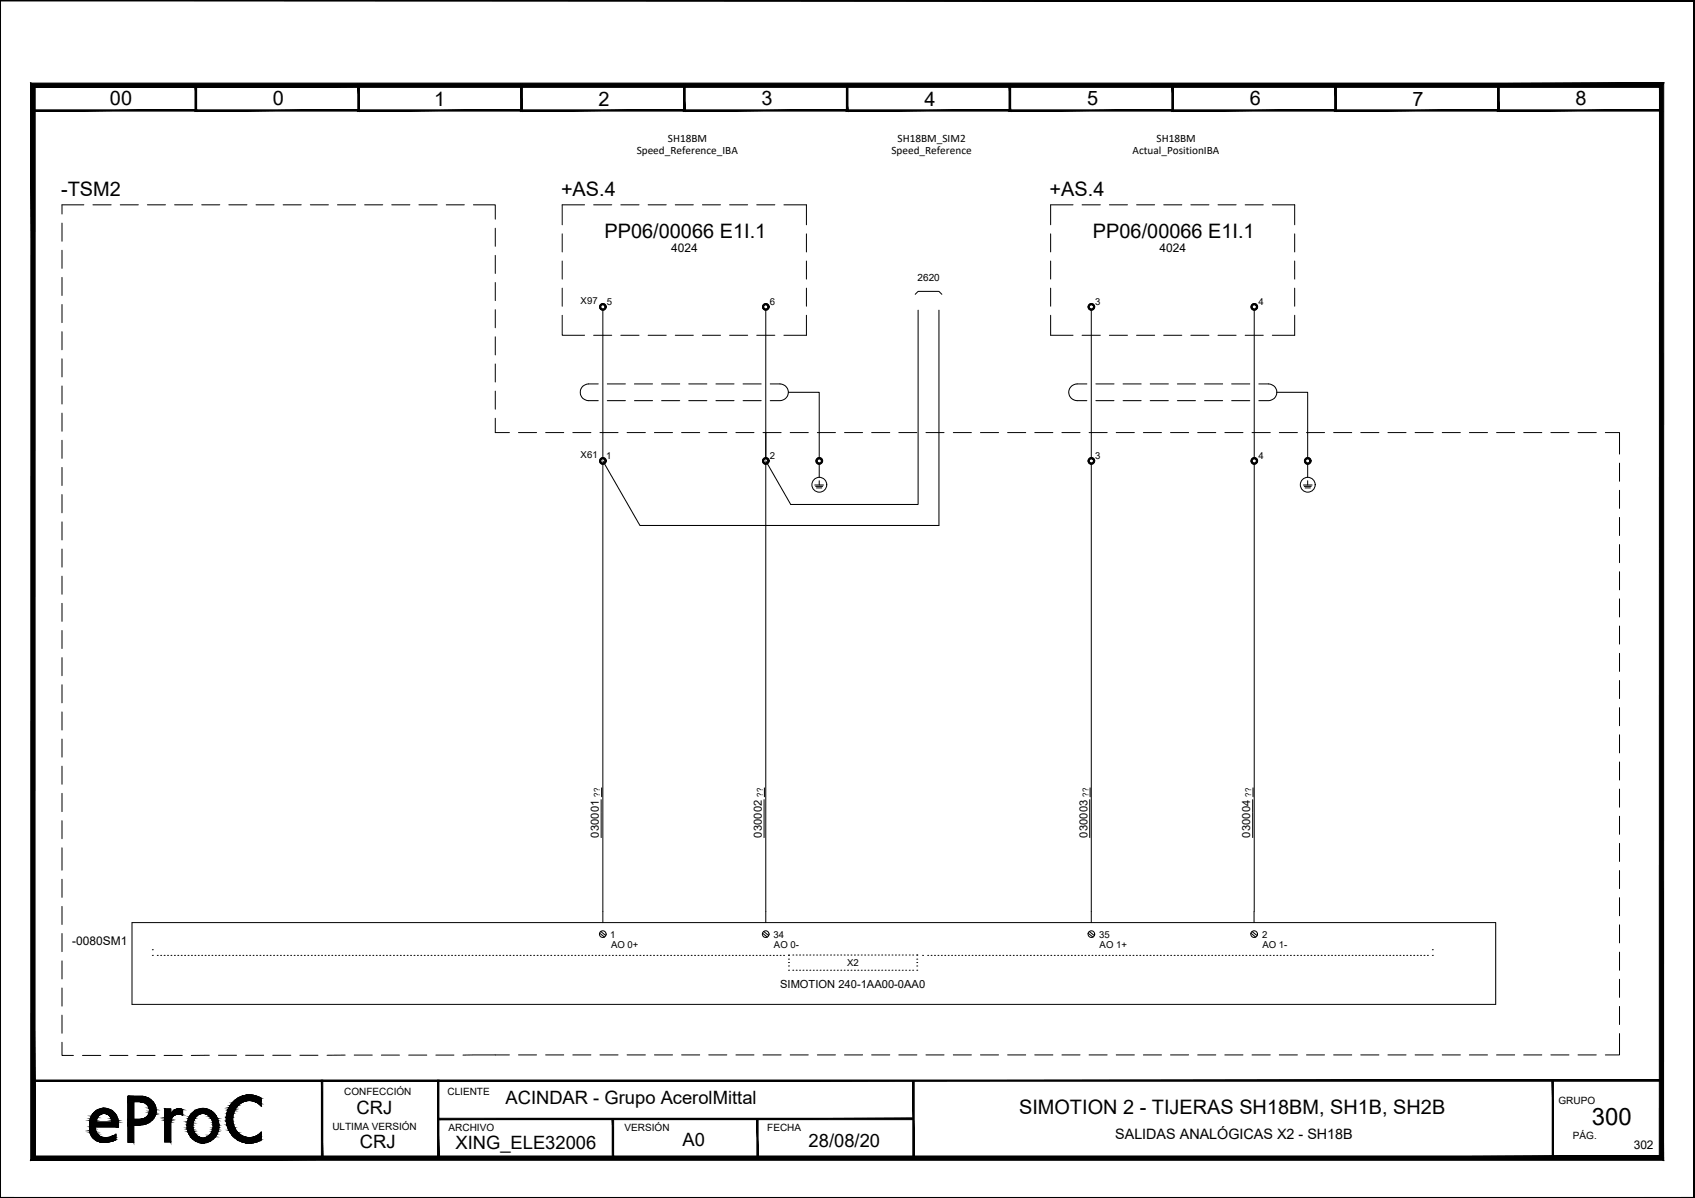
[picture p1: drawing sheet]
<svg xmlns="http://www.w3.org/2000/svg" width="420mm" height="297mm" viewBox="0 0 420 297" stroke-linecap="round" stroke-linejoin="round" font-family="sans-serif">
<!-- layer: eProC - L2 -->
<g fill="#000" stroke="#000" stroke-width=".25">
<path d="M44.1 274.9h.5zM44.9 276.3l.4 .1zM49.6 274.9h1.5zM61 271.6h1.4zM64.1 273.7l.6 .5zM64.1 273.7h.6v.5zM25.7 283.3h.2zM61 283.4h1.4z"/>
<path d="M0 .1v.1h419.8zM0 .1h419.9l-.1 .1z"/>
<path d="M419.8 .2v296.7l.1-296.8zM419.9 .1v296.9l-.1-.1z"/>
<path d="M8 27.5h40.7l-.3-.3zM8 27.5l.3-.3h40.1zM8 20.9v6.6l.3-.3zM8 20.9l.3 .4v5.9zM8 20.9l.3 .4 40.4-.4zM8.3 21.3l40.4-.4-.3 .4zM48.7 20.9l-.3 .4 .3 6.2zM48.4 21.3l.3 6.2-.3-.3z"/>
<path d="M48.4 27.5h40.7l-.3-.3zM48.4 27.5l.3-.3h40.1zM48.4 20.9v6.6l.3-.3zM48.4 20.9l.3 .4v5.9zM48.4 20.9l.3 .4 40.4-.4zM48.7 21.3l40.4-.4-.3 .4zM89.1 20.9l-.3 .4 .3 6.2zM88.8 21.3l.3 6.2-.3-.3z"/>
<path d="M88.7 27.5h40.8l-.4-.3zM88.7 27.5l.4-.3h40zM88.7 20.9v6.6l.4-.3zM88.7 20.9l.4 .4v5.9zM88.7 20.9l.4 .4 40.4-.4zM89.1 21.3l40.4-.4-.4 .4zM129.5 20.9l-.4 .4 .4 6.2zM129.1 21.3l.4 6.2-.4-.3z"/>
<path d="M129.1 27.5h40.7l-.3-.3zM129.1 27.5l.3-.3h40.1zM129.1 20.9v6.6l.3-.3zM129.1 20.9l.3 .4v5.9zM129.1 20.9l.3 .4 40.4-.4zM129.4 21.3l40.4-.4-.3 .4zM169.8 20.9l-.3 .4 .3 6.2zM169.5 21.3l.3 6.2-.3-.3z"/>
<path d="M169.5 27.5h40.6l-.3-.3zM169.5 27.5l.3-.3h40zM169.5 20.9v6.6l.3-.3zM169.5 20.9l.3 .4v5.9zM169.5 20.9l.3 .4 40.3-.4zM169.8 21.3l40.3-.4-.3 .4zM210.1 20.9l-.3 .4 .3 6.2zM209.8 21.3l.3 6.2-.3-.3z"/>
<path d="M209.8 27.5h40.7l-.3-.3zM209.8 27.5l.3-.3h40.1zM209.8 20.9v6.6l.3-.3zM209.8 20.9l.3 .4v5.9zM209.8 20.9l.3 .4 40.4-.4zM210.1 21.3l40.4-.4-.3 .4zM250.5 20.9l-.3 .4 .3 6.2zM250.2 21.3l.3 6.2-.3-.3z"/>
<path d="M250.1 27.5h40.8l-.4-.3zM250.1 27.5l.4-.3h40zM250.1 20.9v6.6l.4-.3zM250.1 20.9l.4 .4v5.9zM250.1 20.9l.4 .4 40.4-.4zM250.5 21.3l40.4-.4-.4 .4zM290.9 20.9l-.4 .4 .4 6.2zM290.5 21.3l.4 6.2-.4-.3z"/>
<path d="M290.5 27.5h40.8l-.4-.3zM290.5 27.5l.4-.3h40zM290.5 20.9v6.6l.4-.3zM290.5 20.9l.4 .4v5.9zM290.5 20.9l.4 .4 40.4-.4zM290.9 21.3l40.4-.4-.4 .4zM331.3 20.9l-.4 .4 .4 6.2zM330.9 21.3l.4 6.2-.4-.3z"/>
<path d="M330.9 27.5h40.7l-.3-.3zM330.9 27.5l.3-.3h40.1zM330.9 20.9v6.6l.3-.3zM330.9 20.9l.3 .4v5.9zM330.9 20.9l.3 .4 40.4-.4zM331.2 21.3l40.4-.4-.3 .4zM371.6 20.9l-.3 .4 .3 6.2zM371.3 21.3l.3 6.2-.3-.3z"/>
<path d="M371.2 27.5h40.7l-.3-.3zM371.2 27.5l.4-.3h40zM371.2 20.9v6.6l.4-.3zM371.2 20.9l.4 .4v5.9zM371.2 20.9l.4 .4 40.3-.4zM371.6 21.3l40.3-.4-.3 .4zM411.9 20.9l-.3 .4 .3 6.2zM411.6 21.3l.3 6.2-.3-.3z"/>
<path d="M8.2 267.8v.3l403.6-.3zM8.2 268.1l403.6-.3v.3z"/>
<path d="M22.2 279.4l1.4 .5v-.5zM22.2 279.4l1.4 .5h-1.4z"/>
<path d="M22.2 279.9l1.5 .2-.1-.2zM22.2 279.9l1.5 .2h-1.5z"/>
<path d="M22.3 277.8l1.6 .1zM22.3 277.8l1.6 .1z"/>
<path d="M22.3 277.9l1.6 .3v-.3zM22.3 277.9l1.6 .3h-1.7z"/>
<path d="M22.4 277.4l1.5 .4 .1-.4zM22.4 277.4l1.5 .4h-1.6z"/>
<path d="M22.4 277.2l1.6 .2 .1-.2zM22.4 277.2l1.6 .2h-1.6z"/>
<path d="M22.5 277.1h1.6zM22.5 277.1l1.6 .1z"/>
<path d="M22.6 276.8l1.5 .3 .2-.3zM22.6 276.8l1.5 .3h-1.6z"/>
<path d="M22.7 276.5l1.6 .3 .3-.3zM22.7 276.5l1.6 .3h-1.7z"/>
<path d="M22.8 276.5h1.8zM22.8 276.5h1.8z"/>
<path d="M22.9 276.3l1.7 .2 .3-.2zM22.9 276.3l1.7 .2h-1.8z"/>
<path d="M23 276.2l1.9 .1 .4-.1zM23 276.2l1.9 .1h-2z"/>
<path d="M23.1 276.1h2.5zM23.1 276.1l2.2 .1z"/>
<path d="M25.4 274.8l1.4 .1zM24.8 274.9l.6-.1 1.4 .1z"/>
<path d="M24.8 274.9l2.6 .3-.6-.3zM24.2 275.2l.6-.3 2.6 .3z"/>
<path d="M24.2 275.2l3.7 .3-.5-.3zM23.6 275.5l.6-.3 3.7 .3z"/>
<path d="M23.6 275.5l4.8 .5-.5-.5zM23.6 275.5l4.8 .5h-5.2z"/>
<path d="M23.2 276l5.3 .1zM23.2 276l5.3 .1z"/>
<path d="M26 276.1l2.5 .1zM26 276.1l2.5 .1z"/>
<path d="M26.3 276.2l2.4 .1zM26.3 276.2l2.4 .1z"/>
<path d="M26.7 276.3l2.1 .2-.1-.2zM26.7 276.3l2.1 .2h-1.8z"/>
<path d="M27 276.5h1.8zM27 276.5h1.8z"/>
<path d="M27 276.5l1.9 .3-.1-.3zM27 276.5l1.9 .3h-1.7z"/>
<path d="M27.2 276.8l1.9 .3-.2-.3zM27.2 276.8l1.9 .3h-1.7z"/>
<path d="M27.4 277.1l1.7 .1zM27.4 277.1l1.7 .1z"/>
<path d="M27.5 277.2l1.7 .2-.1-.2zM27.5 277.2l1.7 .2h-1.6z"/>
<path d="M27.6 277.4l1.7 .4-.1-.4zM27.6 277.4l1.7 .4h-1.6z"/>
<path d="M27.7 277.8l1.6 .1zM27.7 277.8l1.6 .1z"/>
<path d="M27.7 277.9l1.6 .3v-.3zM27.7 277.9l1.6 .3h-1.6z"/>
<path d="M22.2 278.2l7.2 .4-.1-.4zM22.2 278.2l7.2 .4h-7.2z"/>
<path d="M22.2 278.6l7.2 .8v-.8zM22.2 278.6l7.2 .8h-7.2z"/>
<path d="M31.7 273.2l1.4 4.3v-4.3zM31.7 273.2l1.4 4.3h-1.4z"/>
<path d="M31.7 278.9l1.4 .1zM31.7 278.9l1.4 .1z"/>
<path d="M31.7 279l1.4 4.2v-4.2zM31.7 279l1.4 4.2h-1.4z"/>
<path d="M31.7 271.8l4.5 .2-.8-.2zM31.7 271.8l4.5 .2h-4.5z"/>
<path d="M31.7 278.8h3.9zM31.7 278.8l3.1 .1z"/>
<path d="M31.7 272l5.1 .3-.6-.3zM31.7 272l5.1 .3h-5.1z"/>
<path d="M31.7 278.6l3.9 .2 .7-.2zM31.7 278.6l3.9 .2h-3.9z"/>
<path d="M31.7 272.3l5.8 .4-.7-.4zM31.7 272.3l5.8 .4h-5.8z"/>
<path d="M31.7 278.3l4.6 .3 .7-.3zM31.7 278.3l4.6 .3h-4.6z"/>
<path d="M31.7 272.7l6.2 .5-.4-.5zM31.7 272.7l6.2 .5h-6.2z"/>
<path d="M31.7 277.8l5.3 .5 .6-.5zM31.7 277.8l5.3 .5h-5.3z"/>
<path d="M31.7 277.5l5.9 .3 .2-.3zM31.7 277.5l5.9 .3h-5.9z"/>
<path d="M34.7 273.2h3.2zM34.7 273.2h3.2z"/>
<path d="M35.1 273.2l2.9 .1zM35.1 273.2l2.9 .1z"/>
<path d="M35.1 277.5h2.8zM34.7 277.5h3.1z"/>
<path d="M35.4 273.3h2.6zM35.4 273.3h2.6z"/>
<path d="M35.5 277.4h2.5zM35.1 277.5h2.8z"/>
<path d="M35.5 273.3l2.6 .2-.1-.2zM35.5 273.3l2.6 .2h-2.2z"/>
<path d="M35.9 273.5l2.4 .3-.2-.3zM35.9 273.5l2.4 .3h-2z"/>
<path d="M35.8 277.3l2.2 .1 .1-.1zM35.5 277.4l.3-.1 2.2 .1z"/>
<path d="M35.9 277.2h2.2zM35.8 277.3h2.3z"/>
<path d="M36.3 273.8l2.1 .1zM36.3 273.8l2.1 .1z"/>
<path d="M36.3 277l1.8 .2 .2-.2zM35.9 277.2l.4-.2 1.8 .2z"/>
<path d="M36.4 273.9l2 .2v-.2zM36.4 273.9l2 .2h-1.8z"/>
<path d="M36.6 274.1l2 .3-.2-.3zM36.6 274.1l2 .3h-1.8z"/>
<path d="M36.6 276.6l1.8 .1zM36.6 276.6l1.8 .1z"/>
<path d="M36.6 276.7l1.7 .3 .1-.3zM36.6 276.7l1.7 .3h-2z"/>
<path d="M36.8 274.4l1.8 .2v-.2zM36.8 274.4l1.8 .2h-1.7z"/>
<path d="M36.8 276.3l1.6 .3 .2-.3zM36.8 276.3l1.6 .3h-1.8z"/>
<path d="M36.9 274.6l1.8 .2-.1-.2zM36.9 274.6l1.8 .2h-1.7z"/>
<path d="M37 274.8l1.7 .4v-.4zM37 274.8l1.7 .4h-1.7z"/>
<path d="M37 276l1.6 .3 .1-.3zM37 276l1.6 .3h-1.8z"/>
<path d="M37 275.2h1.7zM37 275.2h1.7z"/>
<path d="M37 275.5l1.7 .5v-.5zM37 275.5l1.7 .5h-1.7zM37 276h1.7zM37 276h1.7z"/>
<path d="M37 275.2l1.7 .3v-.3zM37 275.2l1.7 .3h-1.7z"/>
<path d="M40.8 276.3h1.5zM40.8 276.3h1.5z"/>
<path d="M40.8 274.9l1.5 1.4v-1.4zM40.8 274.9l1.5 1.4h-1.5z"/>
<path d="M42.3 276.3h1.5zM42.3 276.3h1.5z"/>
<path d="M40.8 278.2l1.5 5v-5zM40.8 278.2l1.5 5h-1.5z"/>
<path d="M40.8 277.8l1.5 .4 .1-.4zM40.8 277.8l1.5 .4h-1.5z"/>
<path d="M40.8 277.5l1.6 .3 .1-.3zM40.8 277.5l1.6 .3h-1.6z"/>
<path d="M40.8 277.1l1.7 .4 .1-.4zM40.8 277.1l1.7 .4h-1.7z"/>
<path d="M40.8 276.8l1.8 .3 .3-.3zM40.8 276.8l1.8 .3h-1.8z"/>
<path d="M40.8 276.6l2.1 .2 .2-.2zM40.8 276.6l2.1 .2h-2.1z"/>
<path d="M40.8 276.4l2.3 .2 .4-.2zM40.8 276.4l2.3 .2h-2.3z"/>
<path d="M40.8 276.3l2.7 .1 .3-.1zM40.8 276.3l2.7 .1h-2.7z"/>
<path d="M42.4 276.2h1.8zM42.4 276.2l1.4 .1z"/>
<path d="M44.1 274.9l.8 .1zM43.9 275h1z"/>
<path d="M43.9 275h1.1zM43.7 275h1.3z"/>
<path d="M44.9 276.3l.4 .1zM45.1 276.4l.2 .1z"/>
<path d="M43.7 275l1.6 .1zM43.5 275.1h1.8z"/>
<path d="M43.5 275.1l1.8 .1zM43.4 275.2h1.9z"/>
<path d="M43.4 275.2l1.9 .2v-.2zM43.1 275.4l.3-.2 1.9 .2z"/>
<path d="M43.1 275.4l2.2 .2v-.2zM42.8 275.6l.3-.2 2.2 .2z"/>
<path d="M42.8 275.6l2.5 .4v-.4zM42.8 275.6l2.5 .4h-2.8z"/>
<path d="M42.5 276l2.8 .2v-.2zM42.5 276l2.8 .2h-2.9z"/>
<path d="M44.2 276.2l1.1 .1zM44.2 276.2l1.1 .1z"/>
<path d="M44.6 276.3h.7zM44.6 276.3h.7z"/>
<path d="M46.4 278.9l1.4 .1zM46.4 278.9l1.4 .1z"/>
<path d="M46.4 279l1.4 .6v-.6zM46.4 279l1.4 .6h-1.4z"/>
<path d="M46.4 279.6l1.4 .1v-.1zM46.4 279.6l1.4 .1h-1.4z"/>
<path d="M46.4 278.4l1.4 .5v-.5zM46.4 278.4l1.4 .5h-1.4z"/>
<path d="M46.4 279.7l1.5 .4-.1-.4zM46.4 279.7l1.5 .4h-1.4z"/>
<path d="M46.5 278.1l1.3 .3 .1-.3zM46.5 278.1l1.3 .3h-1.4z"/>
<path d="M46.6 277.9l1.3 .2 .1-.2zM46.6 277.9l1.3 .2h-1.4z"/>
<path d="M46.7 277.3l1.6 .1zM46.7 277.3l1.6 .1z"/>
<path d="M46.7 277.4l1.3 .5 .3-.5zM46.7 277.4l1.3 .5h-1.4z"/>
<path d="M46.9 276.9l1.4 .4 .3-.4zM46.9 276.9l1.4 .4h-1.6z"/>
<path d="M47.1 276.6l1.5 .3 .3-.3zM47.1 276.6l1.5 .3h-1.7z"/>
<path d="M47.1 276.5h1.8zM47.1 276.5l1.8 .1z"/>
<path d="M47.3 276.3l1.6 .2 .5-.2zM47.3 276.3l1.6 .2h-1.8z"/>
<path d="M47.5 276.1l1.9 .2 .4-.2zM47.5 276.1l1.9 .2h-2.1z"/>
<path d="M47.5 276.1h2.8zM47.5 276.1h2.3z"/>
<path d="M49.6 274.9l2.2 .2-.7-.2zM48.9 275.1l.7-.2 2.2 .2z"/>
<path d="M48.9 275.1l3.6 .4-.7-.4zM48.2 275.5l.7-.4 3.6 .4z"/>
<path d="M48.2 275.5l4.8 .5-.5-.5zM47.6 276l.6-.5 4.8 .5z"/>
<path d="M47.6 276l5.5 .1zM47.6 276l5.5 .1z"/>
<path d="M50.3 276.1h2.8zM50.3 276.1h2.8z"/>
<path d="M50.8 276.1l2.5 .2-.2-.2zM50.8 276.1l2.5 .2h-2z"/>
<path d="M51.3 276.3l2.2 .2-.2-.2zM51.3 276.3l2.2 .2h-1.8z"/>
<path d="M51.7 276.5l1.9 .1zM51.7 276.5l1.9 .1z"/>
<path d="M51.7 276.6l2 .3-.1-.3zM51.7 276.6l2 .3h-1.6z"/>
<path d="M52.1 276.9l1.8 .4-.2-.4zM52.1 276.9l1.8 .4h-1.5z"/>
<path d="M52.4 277.3l1.5 .1zM52.4 277.3l1.5 .1z"/>
<path d="M52.4 277.4l1.7 .5-.2-.5zM52.4 277.4l1.7 .5h-1.5z"/>
<path d="M52.6 277.9l1.5 .2v-.2zM52.6 277.9l1.5 .2h-1.4z"/>
<path d="M52.7 278.1l1.5 .3-.1-.3zM52.7 278.1l1.5 .3h-1.4z"/>
<path d="M52.8 278.4l1.5 .5-.1-.5zM52.8 278.4l1.5 .5h-1.5z"/>
<path d="M52.8 279.6l1.4 .1v-.1zM52.8 279.6l1.4 .1h-1.4z"/>
<path d="M52.8 279.7l1.3 .4 .1-.4zM52.8 279.7l1.3 .4h-1.4z"/>
<path d="M52.8 278.9l1.5 .1zM52.8 278.9l1.5 .1z"/>
<path d="M52.8 279l1.4 .6 .1-.6zM52.8 279l1.4 .6h-1.4z"/>
<path d="M56 277.1l1.7 .8v-.8zM56 277.1l1.7 .8h-1.7z"/>
<path d="M56 277.9l1.7 .1zM56 277.9l1.7 .1z"/>
<path d="M56 277h1.7zM56 277l1.7 .1z"/>
<path d="M56 278l1.8 .8-.1-.8zM56 278l1.8 .8h-1.6z"/>
<path d="M56.2 276.2l1.5 .8 .1-.8zM56.2 276.2l1.5 .8h-1.7z"/>
<path d="M56.2 278.8l1.7 .2-.1-.2zM56.2 278.8l1.7 .2h-1.7z"/>
<path d="M56.2 276l1.6 .2 .1-.2zM56.2 276l1.6 .2h-1.6z"/>
<path d="M56.2 279l1.9 .6-.2-.6zM56.2 279l1.9 .6h-1.7z"/>
<path d="M56.4 275.4l1.5 .6 .2-.6zM56.4 275.4l1.5 .6h-1.7z"/>
<path d="M56.4 279.6l1.9 .3-.2-.3zM56.4 279.6l1.9 .3h-1.7z"/>
<path d="M56.6 275l1.5 .4 .2-.4zM56.6 275l1.5 .4h-1.7z"/>
<path d="M56.6 279.9l1.9 .4-.2-.4zM56.6 279.9l1.9 .4h-1.7z"/>
<path d="M56.8 274.6l1.5 .4 .2-.4zM56.8 274.6l1.5 .4h-1.7z"/>
<path d="M57 274.2l1.5 .4 .4-.4zM57 274.2l1.5 .4h-1.7z"/>
<path d="M57.1 274.1l1.8 .1 .2-.1zM57.1 274.1l1.8 .1h-1.9z"/>
<path d="M57.5 273.5l1.6 .6 .6-.6zM57.5 273.5l1.6 .6h-2z"/>
<path d="M57.6 273.4l2.1 .1 .3-.1zM57.6 273.4l2.1 .1h-2.2z"/>
<path d="M57.9 273.2l2.1 .2 .4-.2zM57.6 273.4l.3-.2 2.1 .2z"/>
<path d="M58.1 273l2.3 .2 .7-.2zM58.1 273l2.3 .2h-2.5z"/>
<path d="M58.2 272.9h3.7zM58.2 272.9l2.9 .1z"/>
<path d="M61 271.6h1.9zM60.7 271.6h2.2z"/>
<path d="M60.7 271.6l2.8 .2-.6-.2zM60.1 271.8l.6-.2 2.8 .2z"/>
<path d="M60.1 271.8l3.7 .1zM59.8 271.9l.3-.1 3.7 .1z"/>
<path d="M59.8 271.9l4.6 .3-.6-.3zM59.1 272.2l.7-.3 4.6 .3z"/>
<path d="M59.1 272.2l5.6 .1zM58.9 272.3l.2-.1 5.6 .1z"/>
<path d="M58.9 272.3l5.8 .4v-.4zM58.3 272.7l.6-.4 5.8 .4z"/>
<path d="M58.3 272.7l6.4 .2v-.2zM58.3 272.7l6.4 .2h-6.5z"/>
<path d="M61.9 272.9l2.8 .1v-.1zM61.9 272.9l2.8 .1z"/>
<path d="M62.7 273l2 .2v-.2zM62.7 273l2 .2h-1.3z"/>
<path d="M63.4 273.2l1.3 .5v-.5zM63.4 273.2l1.3 .5h-.6z"/>
<path d="M108.6 277.3v.3l117.8-.3zM108.6 277.6l117.8-.3v.3z"/>
<path d="M.1 .1l-.1 296.9 .1-.1zM0 .1h.1l-.1 296.9z"/>
<path d="M8.7 286.6l-1.1 1.1 403.7-1.1zM7.6 287.7l403.7-1.1 1.1 1.1zM411.4 21.7l-.1 264.9 1.1 1.1zM411.4 21.7l1-1.1v267.1zM8.7 21.7h402.7l1-1.1zM7.7 20.6h404.7l-403.7 1.1zM7.7 20.6l1 266v-264.9zM7.7 20.6l1 266-1.1 1.1z"/>
<path d="M22.2 280.1l1.5 .2v-.2zM22.2 280.1l1.5 .2h-1.5z"/>
<path d="M22.2 280.3l1.6 .4-.1-.4zM22.2 280.3l1.6 .4h-1.5z"/>
<path d="M22.3 280.7h1.6zM22.3 280.7h1.6z"/>
<path d="M22.3 280.7l1.8 .4-.2-.4zM22.3 280.7l1.8 .4h-1.7z"/>
<path d="M22.4 281.1l1.8 .1zM22.4 281.1l1.8 .1z"/>
<path d="M22.4 281.2l2 .2-.2-.2zM22.4 281.2l2 .2h-1.8z"/>
<path d="M22.6 281.4l2.1 .3-.3-.3zM22.6 281.4l2.1 .3h-2zM22.7 281.7h2zM22.7 281.7h2z"/>
<path d="M22.7 281.7l2.3 .2-.3-.2zM22.7 281.7l2.3 .2h-2.1z"/>
<path d="M22.9 281.9l2.5 .1zM22.9 281.9l2.5 .1z"/>
<path d="M22.9 282l2.9 .1zM22.9 282l2.9 .1z"/>
<path d="M25.2 283.2h1.3zM25.2 283.2l.7 .1z"/>
<path d="M23 282.1h3.5zM23 282.1h3.5z"/>
<path d="M25.1 283.2h1.7zM25.1 283.2h1.4z"/>
<path d="M24.6 283.1l2.2 .1 .5-.1zM24.6 283.1l2.2 .1z"/>
<path d="M24.3 283h3.5zM24.3 283l3 .1z"/>
<path d="M24 282.9l3.8 .1 .3-.1zM24 282.9l3.8 .1z"/>
<path d="M28.7 281.3v.3zM28 281.6l.7-.3v.3z"/>
<path d="M28 281.6l.7 .3v-.3zM27.3 281.9l.7-.3 .7 .3z"/>
<path d="M27.3 281.9l1.4 .2v-.2zM26.6 282.1l.7-.2 1.4 .2z"/>
<path d="M26.6 282.1h2.1zM26.5 282.1h2.2z"/>
<path d="M23 282.1h5.7zM23 282.1h5.7z"/>
<path d="M23 282.1l5.7 .4v-.4zM23 282.1l5.7 .4h-5.2z"/>
<path d="M23.5 282.5l5.2 .1zM23.5 282.5l5.2 .1z"/>
<path d="M23.6 282.6l4.5 .3 .6-.3zM23.6 282.6l4.5 .3h-4.1z"/>
<path d="M46.5 280.1l1.6 .4-.2-.4zM46.5 280.1l1.6 .4h-1.5z"/>
<path d="M46.6 280.5l1.5 .2zM46.6 280.5l1.5 .2z"/>
<path d="M46.6 280.7l1.8 .4-.3-.4zM46.6 280.7l1.8 .4h-1.6z"/>
<path d="M46.8 281.1l1.8 .2-.2-.2zM46.8 281.1l1.8 .2h-1.7z"/>
<path d="M46.9 281.3l1.8 .2-.1-.2zM46.9 281.3l1.8 .2h-1.7z"/>
<path d="M47 281.5l2.1 .3-.4-.3zM47 281.5l2.1 .3h-1.9z"/>
<path d="M47.2 281.8l2.2 .1zM47.2 281.8l2.2 .1z"/>
<path d="M47.3 281.9l2.3 .2zM47.3 281.9l2.3 .2z"/>
<path d="M47.4 282.1h2.7zM47.4 282.1h2.7z"/>
<path d="M49.2 283.3l1.5 .1 .7-.1zM49.2 283.3l1.5 .1z"/>
<path d="M48.5 282.9l2.9 .4 .7-.4zM48.5 282.9l2.9 .4h-2.2z"/>
<path d="M47.9 282.5l4.2 .4 .6-.4zM47.9 282.5l4.2 .4h-3.6z"/>
<path d="M47.5 282.1l5.2 .4 .4-.4zM47.5 282.1l5.2 .4h-4.8z"/>
<path d="M51 282.1h2.2zM50.5 282.1h2.6z"/>
<path d="M51.2 281.9l2 .2 .1-.2zM51 282.1l.2-.2 2 .2z"/>
<path d="M51.5 281.8h1.9zM51.2 281.9h2.1z"/>
<path d="M51.9 281.5l1.5 .3 .2-.3zM51.5 281.8l.4-.3 1.5 .3z"/>
<path d="M52.1 281.3l1.5 .2 .1-.2zM52.1 281.3l1.5 .2h-1.7z"/>
<path d="M52.2 281.1l1.5 .2 .1-.2zM52.1 281.3l.1-.2 1.5 .2z"/>
<path d="M52.5 280.7l1.3 .4 .2-.4zM52.5 280.7l1.3 .4h-1.6z"/>
<path d="M52.5 280.5l1.5 .2 .1-.2zM52.5 280.5l1.5 .2h-1.5z"/>
<path d="M52.7 280.1l1.4 .4v-.4zM52.7 280.1l1.4 .4h-1.6z"/>
<path d="M56.8 280.3l2.1 .5-.4-.5zM56.8 280.3l2.1 .5h-1.9z"/>
<path d="M57 280.8l2.1 .1zM57 280.8l2.1 .1z"/>
<path d="M57.1 280.9l2.6 .5-.6-.5zM57.1 280.9l2.6 .5h-2.2z"/>
<path d="M57.5 281.4l2.5 .2-.3-.2zM57.5 281.4l2.5 .2h-2.4z"/>
<path d="M57.6 281.6l2.8 .2-.4-.2zM57.6 281.6l2.8 .2h-2.5z"/>
<path d="M57.9 281.8l3.2 .2-.7-.2zM57.9 281.8l3.2 .2h-3z"/>
<path d="M61 283.4h1.2zM61.4 283.4h.8z"/>
<path d="M58.1 282l3.8 .1zM58.1 282l3.8 .1z"/>
<path d="M60.7 283.3h2.2zM60.7 283.3l1.7 .1z"/>
<path d="M60.1 283.2l2.8 .1 .6-.1zM60.1 283.2l2.8 .1h-2.2z"/>
<path d="M59.8 283.1h4zM59.8 283.1l3.7 .1z"/>
<path d="M59.1 282.8l4.7 .3 .6-.3zM59.1 282.8l4.7 .3h-4z"/>
<path d="M64.7 280.8v.5zM64.1 281.3l.6-.5v.5z"/>
<path d="M64.1 281.3l.6 .4v-.4zM63.4 281.7l.7-.4 .6 .4z"/>
<path d="M63.4 281.7l1.3 .3v-.3zM62.7 282l.7-.3 1.3 .3z"/>
<path d="M62.7 282l2 .1zM61.9 282.1h2.8z"/>
<path d="M58.2 282.1l6.5 .2v-.2zM58.2 282.1l6.5 .2h-6.4z"/>
<path d="M58.3 282.3l6.4 .3v-.3zM58.3 282.3l6.4 .3h-5.8z"/>
<path d="M58.9 282.6l5.5 .2 .3-.2zM58.9 282.6l5.5 .2z"/>
<path d="M79.7 267.8v19.2h.3zM79.7 267.8h.3v19.2z"/>
<path d="M108.5 267.8v19.2h.3zM108.5 267.8h.3v19.2z"/>
<path d="M151.8 277.4v9.6h.3zM151.8 277.4h.3v9.6z"/>
<path d="M187.6 277.4v9.6h.3zM187.6 277.4h.3v9.6z"/>
<path d="M226.3 267.9v19.3h.3zM226.3 267.9h.3v19.3z"/>
<path d="M384.8 267.9v19.3h.3zM384.8 267.9h.3v19.3z"/>
<path d="M.1 296.9l419.8 .1-.1-.1zM.1 296.9l419.8 .1h-419.9z"/>
<path d="M0 297h419.9v-.1zM0 296.9h419.9l-419.9 .1z"/>
</g>
<g fill="none" stroke="#000" stroke-width=".25">
<path d="M8.2 27.4h403.6v240.5h-403.6zM15.4 55.3v4.5M20.8 50.8h-5.4v2.3M23 50.8h4.6M29.8 50.8h4.5M36.5 50.8h4.5M43.3 50.8h4.5M50 50.8h4.5M56.7 50.8h4.5M63.5 50.8h4.4M70.2 50.8h4.5M76.9 50.8h4.5"/>
<path d="M83.7 50.8h4.4M90.4 50.8h4.5M97.1 50.8h4.5M103.8 50.8h4.6M110.6 50.8h4.5M117.3 50.8h5.5v3.5M122.8 56.6v4.5M139.4 58v4.5M144.9 50.8h-5.5v4.9M147.2 50.8h4.4M153.9 50.8h4.5M160.7 50.8h4.4"/>
<path d="M167.4 50.8h4.5M174.1 50.8h4.5M180.8 50.8h4.5M187.6 50.8h4.5M194.3 50.8h5.6v4.9M199.9 58v4.5M260.4 58v4.5M266 50.8h-5.6v4.9M268.2 50.8h4.6M275 50.8h4.5M281.7 50.8h4.5M288.5 50.8h4.4"/>
<path d="M295.2 50.8h4.5M301.9 50.8h4.5M308.7 50.8h4.4M315.4 50.8h5.5v4.9M320.9 58v4.5M15.4 62v4.5M15.4 68.8v4.5M15.4 75.5v4.5M122.8 63.3v4.5M122.8 70v4.5M122.8 76.8v4.5M139.4 78.2v4.9h5.5"/>
<path d="M139.4 64.7v4.5M139.4 71.4v4.5M199.9 78.2v4.9h-5.6M199.9 64.7v4.5M199.9 71.4v4.5M260.4 78.2v4.9h5.6M260.4 64.7v4.5M260.4 71.4v4.5M320.9 78.2v4.9h-5.5M320.9 64.7v4.5M320.9 71.4v4.5M15.4 82.2v4.5"/>
<path d="M15.4 89v4.5M15.4 95.7v4.5M122.8 83.5v4.5M122.8 90.2v4.5M122.8 97v4.5M147.2 83.1h4.4M153.9 83.1h4.5M160.7 83.1h4.4M167.4 83.1h4.5M174.1 83.1h4.5M180.8 83.1h4.5M187.6 83.1h4.5"/>
<path d="M268.2 83.1h4.6M275 83.1h4.5M281.7 83.1h4.5M288.5 83.1h4.4M295.2 83.1h4.5M301.9 83.1h4.5M308.7 83.1h4.4M15.4 102.4v4.5M15.4 109.2v4.5M15.4 115.9v4.5M122.8 103.7v3.6h3.5M128.5 107.3h4.5"/>
<path d="M135.3 107.3h4.4M142 107.3h4.5M148.7 107.3h4.5M155.4 107.3h4.6M162.2 107.3h4.5M169 107.3h4.4M175.7 107.3h4.5M182.4 107.3h4.5M189.1 107.3h4.5M195.9 107.3h4.5M202.6 107.3h4.5M203.1 119.2v1.1"/>
<path d="M209.3 107.3h4.5M216.1 107.3h4.5M222.8 107.3h4.5M229.5 107.3h4.5M236.3 107.3h4.5M243 107.3h4.5M249.8 107.3h4.5M256.5 107.3h4.5M263.2 107.3h4.5M270 107.3h4.4M276.7 107.3h4.5M283.4 107.3h4.5"/>
<path d="M290.2 107.3h4.4M296.9 107.3h4.5M303.6 107.3h4.5M310.3 107.3h4.6M317.1 107.3h4.5M323.8 107.3h4.5M324.1 119.2v1.1M330.6 107.3h4.5M337.3 107.3h4.5M344 107.3h4.5M350.8 107.3h4.5M357.5 107.3h4.5"/>
<path d="M364.2 107.3h4.5M371 107.3h4.5M377.7 107.3h4.5M384.4 107.3h4.5M391.2 107.3h4.5M397.9 107.3h3.5v5.3M401.4 114.8v4.5M15.4 122.6v4.6M15.4 129.4v4.5M15.4 136.1v4.5M202 120.3h2.1M202.2 120.6h1.7"/>
<path d="M202.4 121h1.3M323.1 120.3h2.1M323.3 120.6h1.7M323.5 121h1.3M401.4 121.6v4.5M401.4 128.3v4.5M401.4 135v4.5M15.4 142.9v4.4M15.4 149.6v4.5M15.4 156.3v4.5M401.4 141.8v4.4M401.4 148.5v4.5"/>
<path d="M401.4 155.2v4.5M15.4 163.1v4.4M15.4 169.8v4.5M15.4 176.5v4.5M401.4 162v4.5M401.4 168.7v4.5M401.4 175.5v4.4M15.4 183.2v4.5M15.4 190v4.5M15.4 196.7v4.5M401.4 182.2v4.5M401.4 188.9v4.5"/>
<path d="M401.4 195.7v4.4M15.4 210.2v5.6M15.4 203.5v4.5M15.4 218v4.5M401.4 202.4v4.5M401.4 209.1v4.5M401.4 215.8v4.5M15.4 224.7v4.5M15.4 231.5v4.5M15.4 238.2v4.5M32.7 228.8h338.1v20.2h-338.1zM37.8 235.5h.1"/>
<path d="M37.8 236.9h.1M39 236.9h.1M39.8 236.9h.1M40.7 236.9h.1M41.5 236.9h.1M42.4 236.9h.1M43.2 236.9h.1M44.1 236.9h.1M44.9 236.9h.1M45.8 236.9h.1M46.6 236.9h.1M47.5 236.9h.1"/>
<path d="M48.3 236.9h.1M49.1 236.9h.1M50 236.9h.1M50.8 236.9h.1M51.7 236.9h.1M52.5 236.9h.1M53.4 236.9h.1M54.2 236.9h.1M55.1 236.9h.1M55.9 236.9h.1M56.8 236.9h.1M57.7 236.9h.1"/>
<path d="M58.5 236.9h.1M59.4 236.9h.1M60.2 236.9h.1M61 236.9h.1M61.9 236.9h.1M62.7 236.9h.1M63.6 236.9h.1M64.4 236.9h.1M65.3 236.9h.1M66.1 236.9h.1M67 236.9h.1M67.8 236.9h.1"/>
<path d="M68.7 236.9h.1M69.5 236.9h.1M70.4 236.9h.1M71.2 236.9h.1M72.1 236.9h.1M72.9 236.9h.1M73.7 236.9h.1M74.6 236.9h.1M75.4 236.9h.1M76.3 236.9h.1M77.2 236.9h.1M78 236.9h.1"/>
<path d="M78.9 236.9h.1M79.7 236.9h.1M80.6 236.9h.1M81.4 236.9h.1M82.3 236.9h.1M83.1 236.9h.1M83.9 236.9h.1M84.8 236.9h.1M85.6 236.9h.1M86.5 236.9h.1M87.3 236.9h.1M88.2 236.9h.1"/>
<path d="M89 236.9h.1M89.9 236.9h.1M90.7 236.9h.1M91.6 236.9h.1M92.4 236.9h.1M93.3 236.9h.1M94.1 236.9h.1M95 236.9h.1M95.8 236.9h.1M96.6 236.9h.1M97.5 236.9h.1M98.4 236.9h.1"/>
<path d="M99.2 236.9h.1M100.1 236.9h.1M100.9 236.9h.1M101.8 236.9h.1M102.6 236.9h.1M103.5 236.9h.1M104.3 236.9h.1M105.2 236.9h.1M106 236.9h.1M106.8 236.9h.1M107.7 236.9h.1M108.5 236.9h.1"/>
<path d="M109.4 236.9h.1M110.2 236.9h.1M111.1 236.9h.1M111.9 236.9h.1M112.8 236.9h.1M113.6 236.9h.1M114.5 236.9h.1M115.3 236.9h.1M116.2 236.9h.1M117 236.9h.1M117.9 236.9h.1M118.7 236.9h.1"/>
<path d="M119.6 236.9h.1M120.4 236.9h.1M121.3 236.9h.1M122.1 236.9h.1M123 236.9h.1M123.8 236.9h.1M124.7 236.9h.1M125.5 236.9h.1M126.4 236.9h.1M127.2 236.9h.1M128.1 236.9h.1M128.9 236.9h.1"/>
<path d="M129.8 236.9h.1M130.6 236.9h.1M131.4 236.9h.1M132.3 236.9h.1M133.1 236.9h.1M134 236.9h.1M134.8 236.9h.1M135.7 236.9h.1M136.5 236.9h.1M137.4 236.9h.1M138.3 236.9h.1M139.1 236.9h.1"/>
<path d="M140 236.9h.1M140.8 236.9h.1M141.6 236.9h.1M142.5 236.9h.1M143.3 236.9h.1M144.2 236.9h.1M145 236.9h.1M145.9 236.9h.1M146.7 236.9h.1M147.6 236.9h.1M148.4 236.9h.1M148.6 231.4l1.3 1"/>
<path d="M148.9 231l1.3 1M149.3 236.9h.1M149.4 226v2.8M150.1 236.9h.1M151 236.9h.1M151.8 236.9h.1M152.7 236.9h.1M153.5 236.9h.1M154.3 236.9h.1M155.2 236.9h.1M156 236.9h.1M156.9 236.9h.1"/>
<path d="M157.8 236.9h.1M158.6 236.9h.1M159.5 236.9h.1M160.3 236.9h.1M161.2 236.9h.1M162 236.9h.1M162.9 236.9h.1M163.7 236.9h.1M164.5 236.9h.1M165.4 236.9h.1M166.2 236.9h.1M167.1 236.9h.1"/>
<path d="M167.9 236.9h.1M168.8 236.9h.1M169.6 236.9h.1M170.5 236.9h.1M171.3 236.9h.1M172.2 236.9h.1M173 236.9h.1M173.9 236.9h.1M174.7 236.9h.1M175.6 236.9h.1M176.4 236.9h.1M177.3 236.9h.1"/>
<path d="M178.1 236.9h.1M179 236.9h.1M179.8 236.9h.1M180.7 236.9h.1M181.5 236.9h.1M182.4 236.9h.1M183.2 236.9h.1M184.1 236.9h.1M184.9 236.9h.1M185.8 236.9h.1M186.6 236.9h.1M187.5 236.9h.1"/>
<path d="M188.3 236.9h.1M189 231.4l1.2 1M189.1 236.9h.1M189.3 231l1.2 1M189.8 226v2.8M190 236.9h.1M190.8 236.9h.1M191.7 236.9h.1M192.5 236.9h.1M193.4 236.9h.1M194.2 236.9h.1M195.5 236.9h.1"/>
<path d="M195.5 239.5h.1M195.5 238.7h.1M195.5 237.8h.1M195.5 236.8h.1M196.5 236.8h.1M197.4 236.8h.1M198.2 236.8h.1M199.1 236.8h.1M199.9 236.8h.1M200.7 236.8h.1M201.6 236.8h.1M202.4 236.8h.1"/>
<path d="M203.3 236.8h.1M204.1 236.8h.1M205 236.8h.1M205.9 236.8h.1M206.7 236.8h.1M207.6 236.8h.1M208.4 236.8h.1M209.3 236.8h.1M210.1 236.8h.1M210.9 236.8h.1M211.8 236.8h.1M212.6 236.8h.1"/>
<path d="M213.5 236.8h.1M214.3 236.8h.1M215.2 236.8h.1M216 236.8h.1M216.9 236.8h.1M217.7 236.8h.1M218.6 236.8h.1M219.4 236.8h.1M220.3 236.8h.1M221.1 236.8h.1M222 236.8h.1M222.8 236.8h.1"/>
<path d="M223.6 236.8h.1M224.5 236.8h.1M225.4 236.8h.1M226.2 236.8h.1M227.2 236.8h.1M227.2 237.8h.1M227.2 238.7h.1M227.2 239.5h.1M228.7 236.9h.1M230 236.9h.1M230.8 236.9h.1M231.6 236.9h.1"/>
<path d="M232.5 236.9h.1M233.3 236.9h.1M234.2 236.9h.1M235 236.9h.1M235.9 236.9h.1M236.7 236.9h.1M237.6 236.9h.1M238.4 236.9h.1M239.3 236.9h.1M240.1 236.9h.1M241 236.9h.1M241.8 236.9h.1"/>
<path d="M242.7 236.9h.1M243.5 236.9h.1M244.3 236.9h.1M245.2 236.9h.1M246 236.9h.1M246.9 236.9h.1M247.7 236.9h.1M248.6 236.9h.1M249.5 236.9h.1M250.3 236.9h.1M251.2 236.9h.1M252 236.9h.1"/>
<path d="M252.9 236.9h.1M253.7 236.9h.1M254.6 236.9h.1M255.4 236.9h.1M256.2 236.9h.1M257.1 236.9h.1M257.9 236.9h.1M258.8 236.9h.1M259.6 236.9h.1M260.5 236.9h.1M261.3 236.9h.1M262.2 236.9h.1"/>
<path d="M263 236.9h.1M263.9 236.9h.1M264.7 236.9h.1M265.6 236.9h.1M266.4 236.9h.1M267.3 236.9h.1M268.1 236.9h.1M268.9 236.9h.1M269.7 231.4l1.2 1M269.8 236.9h.1M270 231l1.3 1M270.5 226v2.8"/>
<path d="M270.7 236.9h.1M271.5 236.9h.1M272.4 236.9h.1M273.2 236.9h.1M274.1 236.9h.1M274.9 236.9h.1M275.8 236.9h.1M276.6 236.9h.1M277.5 236.9h.1M278.3 236.9h.1M279.1 236.9h.1M280 236.9h.1"/>
<path d="M280.8 236.9h.1M281.7 236.9h.1M282.5 236.9h.1M283.4 236.9h.1M284.2 236.9h.1M285.1 236.9h.1M285.9 236.9h.1M286.8 236.9h.1M287.6 236.9h.1M288.5 236.9h.1M289.3 236.9h.1M290.2 236.9h.1"/>
<path d="M291 236.9h.1M291.9 236.9h.1M292.7 236.9h.1M293.6 236.9h.1M294.4 236.9h.1M295.3 236.9h.1M296.1 236.9h.1M297 236.9h.1M297.8 236.9h.1M298.7 236.9h.1M299.5 236.9h.1M300.4 236.9h.1"/>
<path d="M301.2 236.9h.1M302 236.9h.1M302.9 236.9h.1M303.7 236.9h.1M304.6 236.9h.1M305.4 236.9h.1M306.3 236.9h.1M307.1 236.9h.1M308 236.9h.1M308.8 236.9h.1M309.7 236.9h.1M310 231.4l1.3 1"/>
<path d="M310.3 231l1.3 1M310.6 236.9h.1M310.9 226v2.8M311.4 236.9h.1M312.3 236.9h.1M313.1 236.9h.1M313.9 236.9h.1M314.8 236.9h.1M315.6 236.9h.1M316.5 236.9h.1M317.3 236.9h.1M318.2 236.9h.1"/>
<path d="M319 236.9h.1M319.9 236.9h.1M320.7 236.9h.1M321.6 236.9h.1M322.4 236.9h.1M323.3 236.9h.1M324.1 236.9h.1M325 236.9h.1M325.8 236.9h.1M326.6 236.9h.1M327.5 236.9h.1M328.3 236.9h.1"/>
<path d="M329.2 236.9h.1M330.1 236.9h.1M330.9 236.9h.1M331.8 236.9h.1M332.6 236.9h.1M333.5 236.9h.1M334.3 236.9h.1M335.2 236.9h.1M336 236.9h.1M336.8 236.9h.1M337.7 236.9h.1M338.5 236.9h.1"/>
<path d="M339.4 236.9h.1M340.2 236.9h.1M341.1 236.9h.1M341.9 236.9h.1M342.8 236.9h.1M343.6 236.9h.1M344.5 236.9h.1M345.3 236.9h.1M346.2 236.9h.1M347 236.9h.1M347.9 236.9h.1M348.7 236.9h.1"/>
<path d="M349.6 236.9h.1M350.4 236.9h.1M351.3 236.9h.1M352.1 236.9h.1M353 236.9h.1M353.8 236.9h.1M355 235.5h.1M355 236.9h.1M401.4 222.6v4.5M401.4 229.3v4.5M401.4 236.1v4.5M15.4 258.4v3.3h2.8"/>
<path d="M15.4 245v4.5M15.4 251.7v4.5M195.5 240.6h.1M196.5 240.6h.1M197.4 240.6h.1M198.2 240.6h.1M199.1 240.6h.1M199.9 240.6h.1M200.7 240.6h.1M201.6 240.6h.1M202.4 240.6h.1M203.3 240.6h.1"/>
<path d="M204.1 240.6h.1M205 240.6h.1M205.9 240.6h.1M206.7 240.6h.1M207.6 240.6h.1M208.4 240.6h.1M209.3 240.6h.1M210.1 240.6h.1M210.9 240.6h.1M211.8 240.6h.1M212.6 240.6h.1M213.5 240.6h.1"/>
<path d="M214.3 240.6h.1M215.2 240.6h.1M216 240.6h.1M216.9 240.6h.1M217.7 240.6h.1M218.6 240.6h.1M219.4 240.6h.1M220.3 240.6h.1M221.1 240.6h.1M222 240.6h.1M222.8 240.6h.1M223.6 240.6h.1"/>
<path d="M224.5 240.6h.1M225.4 240.6h.1M226.2 240.6h.1M227.2 240.6h.1M401.4 256.3v5.3h-3.5M401.4 242.8v4.5M401.4 249.5v4.5M20.4 261.7h4.6M24.5 276.6a1.91 1.91 0 0 1 2.2-.3 1.91 1.91 0 0 1 1 1.9h-3.8l.1-.9zM27.2 261.7h4.5M33.1 278.9a4.9 4.9 0 0 0 5.2-2 3.6 3.6 0 0 0-2.9-5.1h-3.7v7.2M33.1 271.8h-1.4v11.4h1.4v-4.2"/>
<path d="M33.1 273.2v4.3M34 261.7h4.4M34.7 273.2h-1.6v4.3h1.6M34.7 273.2a2.19 2.19 0 0 1 2.4 2.1 2.19 2.19 0 0 1-2.4 2.2M40.7 261.7h4.5M42.3 276.3v-1.4h-1.5v8.3h1.5v-5M45.3 275.1v1.4M45.3 275.1a2.18 2.18 0 0 0-2.9 1.2M45.3 276.4a1.97 1.97 0 0 0-2.9 1.8M47.8 275.8a4 4 0 0 1 4.7-.3 4 4 0 0 1 1.7 4.4 3.9 3.9 0 0 1-4.3 3.5 3.9 3.9 0 0 1-3.5-4.3 4.5 4.5 0 0 1 1.4-3.3zM48.7 276.7a2.51 2.51 0 0 1 2.9-.2 2.51 2.51 0 0 1 1.2 2.6 2.51 2.51 0 0 1-1.2 2.6 2.51 2.51 0 0 1-2.9-.2 3.4 3.4 0 0 1 0-4.8zM51.9 261.6l-4.5 .1"/>
<path d="M54.1 261.6h4.5M60.9 261.6h4.5M64.7 272.3v1.9M64.7 274.2a4 4 0 0 0-4.5-1 4 4 0 0 0-2.5 3.9 4.2 4.2 0 0 0 1.9 4.2 4.2 4.2 0 0 0 4.6 0l.5-.6M64.7 272.3a5.9 5.9 0 0 0-7.7 1.8 5.9 5.9 0 0 0 1.1 7.9 5.5 5.5 0 0 0 6.6 .6M67.6 261.6h4.5M74.3 261.6h4.5M85.6 261.6h-4.5M87.8 261.6h4.5M94.5 261.6h4.5M101.3 261.6h4.5M108 261.6h4.5"/>
<path d="M126.3 261.6h-11.5M128.5 261.6h4.5M135.3 261.6h4.4M142 261.6h4.5M148.7 261.6h4.5M155.4 261.6h4.6M162.2 261.6h4.5M169 261.6h4.4M175.7 261.6h4.5M182.4 261.6h4.5M189.1 261.6h4.5M195.9 261.6h4.5"/>
<path d="M202.6 261.6h4.5M209.3 261.6h4.5M216.1 261.6h4.5M222.8 261.6h4.5M229.5 261.6h4.5M236.3 261.6h4.5M243 261.6h4.5M249.8 261.6h4.5M256.5 261.6h4.5M263.2 261.6h4.5M270 261.6h4.4M276.7 261.6h4.5"/>
<path d="M283.4 261.6h4.5M290.2 261.6h4.4M296.9 261.6h4.5M303.6 261.6h4.5M310.3 261.6h4.6M317.1 261.6h4.5M323.8 261.6h4.5M330.6 261.6h4.5M337.3 261.6h4.5M344 261.6h4.5M350.8 261.6h4.5M357.5 261.6h4.5"/>
<path d="M364.2 261.6h4.5M371 261.6h4.5M377.7 261.6h4.5M384.4 261.6h4.5M391.2 261.6h4.5M0 297h.1M22.2 280.1a4.6 4.6 0 0 1 1.6-4.7 3.7 3.7 0 0 1 4.2 .1 3.7 3.7 0 0 1 1.4 3.9h-5.8a2.46 2.46 0 0 0 2.2 2.6M22.2 280.1a3.4 3.4 0 0 0 3.6 3.2M28.7 281.2v1.4M28.7 282.6l-1.4 .5-1.5 .1M28.7 281.2l-1.3 .7-1.6 .1M64.7 280.7v1.9"/>
<circle cx="203.1" cy="120.2" r="1.84"/>
<circle cx="324.2" cy="120.2" r="1.84"/>
<circle cx="149.4" cy="231.6" r=".83"/>
<circle cx="189.8" cy="231.6" r=".83"/>
<circle cx="270.5" cy="231.6" r=".83"/>
<circle cx="310.9" cy="231.6" r=".83"/>
</g>
<!-- layer: Cables eProC -->
<g fill="none" stroke="#000" stroke-width=".25">
<path d="M148.9 76.1l-.3 .3M148.9 76.3l-.2 .2M148.9 75.9l-.3 .3M149 76.4l-.2 .2M149.1 76.5l-.3 .2M149.1 75.3l-.4 .5M149.1 76.6l-.2 .1M149.3 76.6l-.2 .2M149.4 75.3l-.8 .7M149.4 76.7l-.2 .2M149.4 76.9v36.6M149.5 75.3l-.3 .3"/>
<path d="M149.6 76.6l-.3 .3M149.6 75.3l-.2 .3M149.8 75.4l-.2 .2M149.9 75.4l-.2 .2M150 75.5l-.2 .2M150.1 75.6l-.2 .2M150.2 75.7l-.3 .2M150.2 76.4l-.5 .5M150.2 75.8l-.2 .3M150.2 76l-.3 .3M150.2 76.2l-.7 .7M189.3 76.1l-.3 .3"/>
<path d="M189.3 76.3l-.2 .2M189.3 75.9l-.3 .3M189.4 76.4l-.3 .2M189.4 76.5l-.2 .2M189.5 75.3l-.4 .5M189.5 76.6l-.2 .1M189.7 76.6l-.3 .2M189.7 75.3l-.7 .7M189.8 76.7l-.2 .2M189.8 76.9v36.6M189.9 75.3l-.3 .3M190 76.6l-.3 .3"/>
<path d="M190 75.3l-.2 .3M190.2 75.4l-.2 .2M190.3 75.4l-.2 .2M190.4 75.5l-.2 .2M190.5 75.6l-.2 .2M190.5 75.7l-.2 .2M190.5 76.4l-.4 .5M190.6 75.8l-.3 .3M190.6 76l-.3 .3M190.6 76.2l-.7 .7M227.6 76.9v48.2h-31.6l-6.2-10.8M232.7 76.9v53.4h-74.1l-9.2-16"/>
<path d="M270 76.1l-.3 .3M270 75.9l-.3 .3M270 76.3l-.2 .2M270 76.4l-.1 .2M270.1 76.5l-.1 .2M270.2 75.3l-.4 .5M270.3 76.6l-.3 .1M270.3 76.6l-.1 .2M270.4 75.3l-.7 .7M270.5 76.7l-.2 .2M270.5 76.9v36.6M270.6 75.3l-.3 .3"/>
<path d="M270.7 76.6l-.3 .3M270.8 75.3l-.2 .3M270.9 75.4l-.2 .2M271 75.4l-.2 .2M271.1 75.5l-.2 .2M271.2 75.6l-.2 .2M271.2 75.7l-.1 .2M271.3 76.4l-.5 .5M271.3 75.8l-.2 .3M271.3 76l-.3 .3M271.3 76.2l-.7 .7M310.3 76.1l-.2 .3"/>
<path d="M310.4 75.9l-.3 .3M310.4 76.3l-.2 .2M310.4 76.4l-.1 .2M310.5 76.5l-.2 .2M310.6 75.3l-.4 .5M310.6 76.6l-.2 .1M310.7 76.6l-.1 .2M310.8 75.3l-.7 .7M310.9 76.7l-.3 .2M310.9 76.9v36.6M311 75.3l-.3 .3M311.1 76.6l-.3 .3"/>
<path d="M311.1 75.3l-.2 .3M311.3 75.4l-.2 .2M311.4 75.4l-.2 .2M311.5 75.5l-.2 .2M311.6 75.6l-.2 .2M311.6 75.7l-.2 .2M311.7 76.4l-.5 .5M311.7 75.8l-.3 .3M311.7 76l-.3 .3M311.7 76.2l-.7 .7M148.3 95.2h-2.4a2.07 2.07 0 0 0-2.1 2.1 2.07 2.07 0 0 0 2.1 2h2.4M150.5 95.2h4.5"/>
<path d="M150.5 99.3h4.5M157.3 95.2h4.5M157.3 99.3h4.5M164 95.2h4.5M164 99.3h4.5M170.7 95.2h4.5M170.7 99.3h4.5M177.5 95.2h4.4M177.5 99.3h4.4M184.2 95.2h4.5M184.2 99.3h4.5M190.9 95.2h2.4a2.07 2.07 0 0 1 2.1 2.1 2.07 2.07 0 0 1-2.1 2h-2.4"/>
<path d="M195.4 97.3h7.7v16.2M269.4 95.2h-2.4a2.07 2.07 0 0 0-2.1 2.1 2.07 2.07 0 0 0 2.1 2h2.4M271.7 95.2h4.4M271.7 99.3h4.4M278.4 95.2h4.5M278.4 99.3h4.5M285.1 95.2h4.5M285.1 99.3h4.5M291.8 95.2h4.5M291.8 99.3h4.5M298.6 95.2h4.5M298.6 99.3h4.5"/>
<path d="M305.3 95.2h4.5M305.3 99.3h4.5M312 95.2h2.5a2.07 2.07 0 0 1 2 2.1 2.07 2.07 0 0 1-2 2h-2.5M316.5 97.3h7.6v16.2M148.9 114.3l-.3 .2M148.9 114.5l-.2 .2M148.9 114.1l-.3 .3M149 114.6l-.2 .2M149.1 114.7l-.3 .2M149.1 113.6l-.4 .4M149.1 114.8l-.2 .2M149.3 114.8l-.2 .2"/>
<path d="M149.4 113.5l-.8 .7M149.4 114.8l-.2 .3M149.4 115.1v110.9M149.5 113.5l-.3 .3M149.6 114.8l-.3 .3M149.6 113.5l-.2 .3M149.8 113.6l-.2 .2M149.9 113.7l-.2 .2M150 113.7l-.2 .2M150.1 113.8l-.2 .2M150.2 113.9l-.3 .3M150.2 114.6l-.5 .4"/>
<path d="M150.2 114.1l-.2 .2M150.2 114.2l-.3 .3M150.2 114.4l-.7 .7M189.3 114.3l-.3 .2M189.3 114.5l-.2 .2M189.3 114.1l-.3 .3M189.4 114.6l-.3 .2M189.4 114.7l-.2 .2M189.5 113.6l-.4 .4M189.5 114.8l-.2 .2M189.7 114.8l-.3 .2M189.7 113.5l-.7 .7"/>
<path d="M189.8 114.8l-.2 .3M189.8 115.1v110.9M189.9 113.5l-.3 .3M190 114.8l-.3 .3M190 113.5l-.2 .3M190.2 113.6l-.2 .2M190.3 113.7l-.2 .2M190.4 113.7l-.2 .2M190.5 113.8l-.2 .2M190.5 113.9l-.2 .3M190.5 114.6l-.4 .4M190.6 114.1l-.3 .2"/>
<path d="M190.6 114.2l-.3 .3M190.6 114.4l-.7 .7M202.5 114.3l-.2 .2M202.5 114.5l-.2 .2M202.6 114.1l-.3 .3M202.6 114.6l-.2 .2M202.6 114.7l-.1 .2M202.7 113.6l-.4 .4M202.8 114.8l-.2 .2M202.9 114.8l-.2 .2M203 113.5l-.8 .7M203 114.8l-.2 .3"/>
<path d="M203.1 115.1v3.2M203.2 113.5l-.3 .3M203.2 114.8l-.3 .3M203.3 113.5l-.2 .3M203.4 113.6l-.2 .2M203.5 113.7l-.2 .2M203.6 113.7l-.1 .2M203.7 113.8l-.2 .2M203.8 113.9l-.2 .3M203.8 114.6l-.4 .4M203.8 114.1l-.2 .2M203.9 114.2l-.3 .3"/>
<path d="M203.9 114.4l-.8 .7M270 114.3l-.3 .2M270 114.1l-.3 .3M270 114.5l-.2 .2M270 114.6l-.1 .2M270.1 114.7l-.1 .2M270.2 113.6l-.4 .4M270.3 114.8l-.3 .2M270.3 114.8l-.1 .2M270.4 113.5l-.7 .7M270.5 115.1v110.9M270.5 114.8l-.2 .3"/>
<path d="M270.6 113.5l-.3 .3M270.7 114.8l-.3 .3M270.8 113.5l-.2 .3M270.9 113.6l-.2 .2M271 113.7l-.2 .2M271.1 113.7l-.2 .2M271.2 113.8l-.2 .2M271.2 113.9l-.1 .3M271.3 114.6l-.5 .4M271.3 114.1l-.2 .2M271.3 114.2l-.3 .3M271.3 114.4l-.7 .7"/>
<path d="M310.3 114.3l-.2 .2M310.4 114.1l-.3 .3M310.4 114.5l-.2 .2M310.4 114.6l-.1 .2M310.5 114.7l-.2 .2M310.6 113.6l-.4 .4M310.6 114.8l-.2 .2M310.7 114.8l-.1 .2M310.8 113.5l-.7 .7M310.9 115.1v110.9M310.9 114.8l-.3 .3M311 113.5l-.3 .3"/>
<path d="M311.1 114.8l-.3 .3M311.1 113.5l-.2 .3M311.3 113.6l-.2 .2M311.4 113.7l-.2 .2M311.5 113.7l-.2 .2M311.6 113.8l-.2 .2M311.6 113.9l-.2 .3M311.7 114.6l-.5 .4M311.7 114.1l-.3 .2M311.7 114.2l-.3 .3M311.7 114.4l-.7 .7M323.6 114.3l-.2 .2"/>
<path d="M323.6 114.1l-.3 .3M323.6 114.5l-.2 .2M323.7 114.6l-.2 .2M323.8 114.7l-.2 .2M323.8 113.6l-.4 .4M323.8 114.8l-.1 .2M324 114.8l-.2 .2M324.1 113.5l-.8 .7M324.1 114.8l-.2 .3M324.1 115.1v3.2M324.2 113.5l-.3 .3M324.4 114.8l-.3 .3"/>
<path d="M324.4 113.5l-.3 .3M324.5 113.6l-.2 .2M324.6 113.7l-.2 .2M324.7 113.7l-.2 .2M324.8 113.8l-.2 .2M324.9 113.9l-.2 .3M324.9 114.1l-.2 .2M324.9 114.6l-.4 .4M325 114.2l-.3 .3M325 114.4l-.8 .7M149 198.3v3.1M149.1 195.4v2.2"/>
<path d="M189.4 198.3v3.1M189.5 195.4v2.2M270.1 198.3v3.1M270.2 195.4v2.2M310.5 198.3v3.1M310.6 195.4v2.2M149 201.5v6.2M189.4 201.5v6.2M270.1 201.5v6.2M310.5 201.5v6.2"/>
<circle cx="149.5" cy="76.1" r=".83"/>
<circle cx="149.5" cy="76.1" r=".53"/>
<circle cx="189.8" cy="76.1" r=".83"/>
<circle cx="189.8" cy="76.1" r=".53"/>
<circle cx="270.5" cy="76.1" r=".83"/>
<circle cx="270.5" cy="76.1" r=".53"/>
<circle cx="310.9" cy="76.1" r=".83"/>
<circle cx="310.9" cy="76.1" r=".53"/>
<circle cx="149.5" cy="114.3" r=".83"/>
<circle cx="149.5" cy="114.3" r=".53"/>
<circle cx="189.8" cy="114.3" r=".83"/>
<circle cx="189.8" cy="114.3" r=".53"/>
<circle cx="203.1" cy="114.3" r=".83"/>
<circle cx="203.1" cy="114.3" r=".53"/>
<circle cx="270.5" cy="114.3" r=".83"/>
<circle cx="270.5" cy="114.3" r=".53"/>
<circle cx="310.9" cy="114.3" r=".83"/>
<circle cx="310.9" cy="114.3" r=".53"/>
<circle cx="324.2" cy="114.3" r=".83"/>
<circle cx="324.2" cy="114.3" r=".53"/>
</g>
<!-- layer: Referencias eProC -->
<path d="M226.9 73l.7-.8h5.1l.8 .8" fill="none" stroke="#000" stroke-width=".25"/>
<text font-size="5.9" x="394.6" y="279">300</text>
<g font-size="4.9">
<text x="27.3" y="26.1">00</text>
<text x="67.6" y="26.1">0</text>
<text x="107.7" y="26.2">1</text>
<text x="148.4" y="26.2">2</text>
<text x="188.7" y="26.1">3</text>
<text x="229.2" y="26.2">4</text>
<text x="269.5" y="26.1">5</text>
<text x="309.8" y="26.1">6</text>
<text x="350.1" y="26.2">7</text>
<text x="390.5" y="26.1">8</text>
<text x="15.2" y="48.7">-TSM2</text>
<text x="139.1" y="48.7">+AS.4</text>
<text x="260.2" y="48.7">+AS.4</text>
<text x="149.9" y="59">PP06/00066 E1I.1</text>
<text x="270.9" y="59">PP06/00066 E1I.1</text>
<text x="252.6" y="276.1">SIMOTION 2 - TIJERAS SH18BM, SH1B, SH2B</text>
</g>
<g font-size="4.6">
<text x="125.3" y="273.8">ACINDAR - Grupo AcerolMittal</text>
<text x="88.4" y="276.2">CRJ</text>
<text x="89.2" y="284.6">CRJ</text>
<text x="112.9" y="285">XING_ELE32006</text>
<text x="169.2" y="284.2">A0</text>
<text x="200.4" y="284.3">28/08/20</text>
</g>
<text font-size="3.6" x="276.4" y="282.3">SALIDAS ANALÓGICAS X2 - SH18B</text>
<g font-size="3">
<text x="166.4" y="62.4">4024</text>
<text x="287.4" y="62.4">4024</text>
<text x="17.9" y="234.3">-0080SM1</text>
<text x="405" y="284.8">302</text>
</g>
<g font-size="2.8">
<text x="165.6" y="35.1">SH18BM</text>
<text x="222.5" y="35.1">SH18BM_SIM2</text>
<text x="286.7" y="35.1">SH18BM</text>
<text x="157.8" y="38.3">Speed_Reference_IBA</text>
<text x="221" y="38.3">Speed_Reference</text>
<text x="280.8" y="38.3">Actual_PositionIBA</text>
<text x="148.4" y="207.7" transform="rotate(-90 148.4 207.7)">030001</text>
<text x="188.8" y="207.7" transform="rotate(-90 188.8 207.7)">030002</text>
<text x="269.5" y="207.7" transform="rotate(-90 269.5 207.7)">030003</text>
<text x="309.9" y="207.7" transform="rotate(-90 309.9 207.7)">030004</text>
<text x="193.4" y="245">SIMOTION 240-1AA00-0AA0</text>
</g>
<g font-size="2.5">
<text x="227.5" y="69.6">2620</text>
<text x="85.3" y="271.5">CONFECCIÓN</text>
<text x="110.9" y="271.5">CLIENTE</text>
<text x="386.3" y="273.8">GRUPO</text>
<text x="82.4" y="280.1">ULTIMA VERSIÓN</text>
<text x="111.2" y="280.4">ARCHIVO</text>
<text x="154.8" y="280.4">VERSIÓN</text>
<text x="190.2" y="280.4">FECHA</text>
<text x="389.9" y="282.4">PÁG.</text>
</g>
<g font-size="2.4">
<text x="143.9" y="75.4">X97</text>
<text x="150.4" y="75.5">5</text>
<text x="190.8" y="75.5">6</text>
<text x="271.5" y="75.5">3</text>
<text x="312" y="75.5">4</text>
<text x="143.9" y="113.7">X61</text>
<text x="150.2" y="113.7">1</text>
<text x="190.8" y="113.7">2</text>
<text x="271.5" y="113.7">3</text>
<text x="312" y="113.7">4</text>
<text x="151.2" y="232.5">1</text>
<text x="191.8" y="232.5">34</text>
<text x="272.5" y="232.5">35</text>
<text x="312.8" y="232.5">2</text>
<text x="151.5" y="235.1">AO 0+</text>
<text x="191.9" y="235.1">AO 0-</text>
<text x="210" y="239.5">X2</text>
<text x="272.6" y="235.1">AO 1+</text>
<text x="312.9" y="235.1">AO 1-</text>
</g>
<g font-size="2">
<text x="148.7" y="197.6" transform="rotate(-90 148.7 197.6)">??</text>
<text x="189.1" y="197.6" transform="rotate(-90 189.1 197.6)">??</text>
<text x="269.8" y="197.6" transform="rotate(-90 269.8 197.6)">??</text>
<text x="310.2" y="197.6" transform="rotate(-90 310.2 197.6)">??</text>
</g>
</svg>
